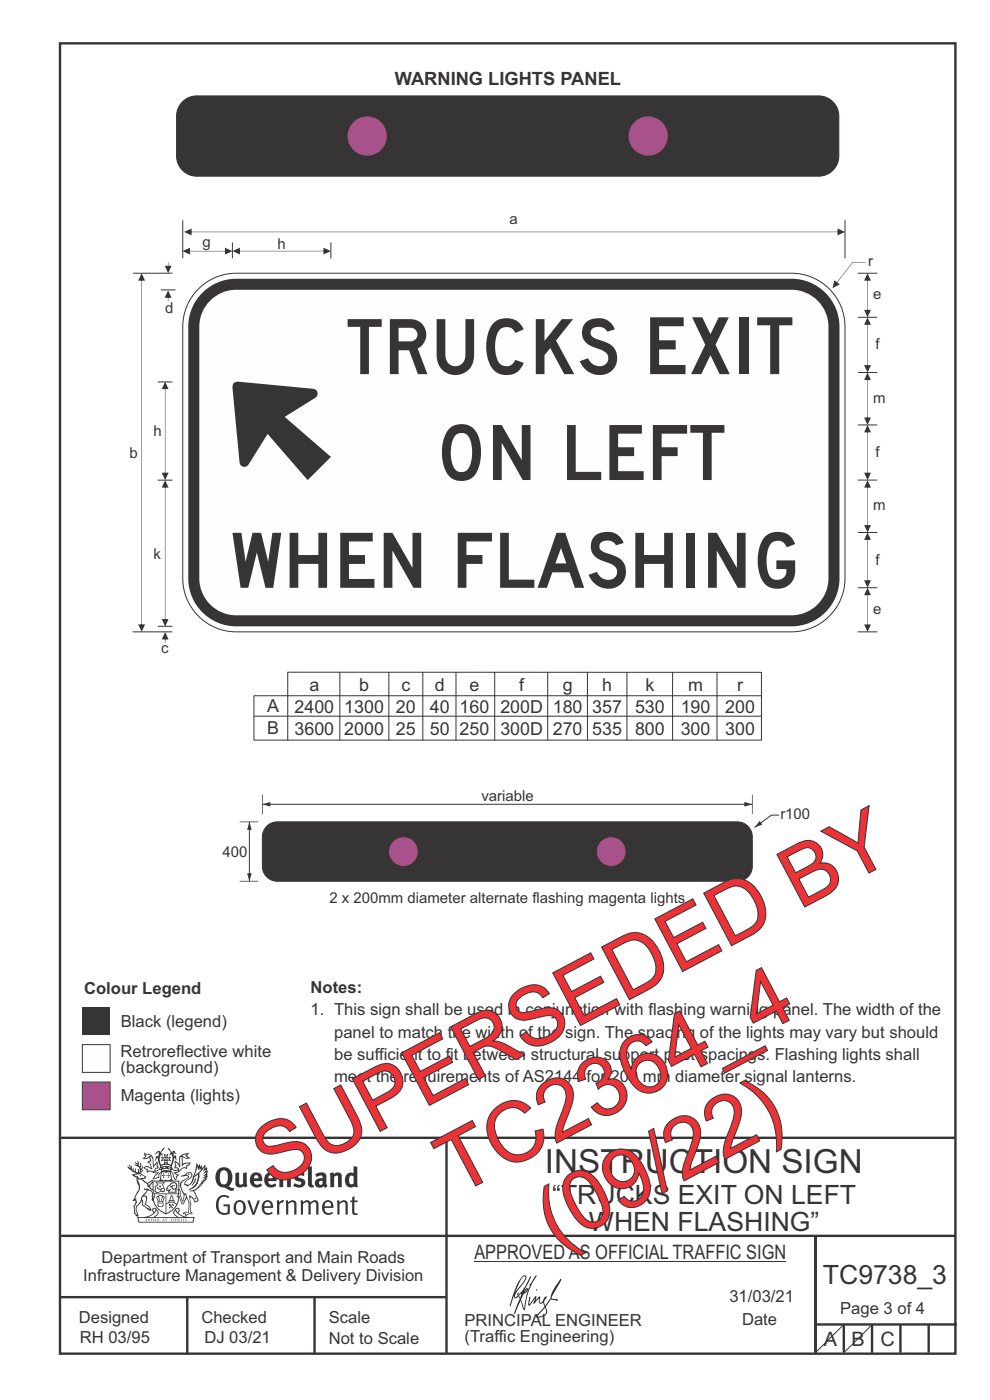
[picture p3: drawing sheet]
<svg xmlns="http://www.w3.org/2000/svg" width="210mm" height="297mm" viewBox="0 0 210 297" stroke-linecap="round" stroke-linejoin="round" font-family="sans-serif">
<g fill="none" stroke="#373435" stroke-width=".51">
<path d="M12.7 9.2h190v278h-190zM12.7 241.4h190M94.7 241.4v45.8M12.7 275.2h82M12.7 262.2h190.1M39.7 275.2v12M66.7 275.2v12M173 262.2v24.8M173 281h30M179 281v6M185 281v6M191 281v6"/>
<path d="M197 281v6"/>
</g>
<path d="M17.5 213.7h5.9v5.9h-5.9z" fill-rule="evenodd" fill="#373435"/>
<path d="M17.5 221.6h5.9v5.9h-5.9z" fill-rule="evenodd" fill="#fefefe" stroke="#373435" stroke-width=".21"/>
<g fill="#373435">
<path d="M47 248.5a2.55 2.55 0 0 0 0 2.7l.3 .1a.81 .81 0 0 0 1-.9v-.6a1.04 1.04 0 0 0-1.1-1.5zM46.3 248.1a1.82 1.82 0 0 1 2.1-.2 1.82 1.82 0 0 1 .9 1.9 2.29 2.29 0 0 1-.8 1.9l.7 .3h.5l-.2 .6a2.87 2.87 0 0 1-2-.7 2.12 2.12 0 0 1-1.6-3.1z" fill-rule="evenodd"/>
<path d="M49.9 248.9l.8-.2v2a.46 .46 0 0 0 .3 .6 .46 .46 0 0 0 .6-.3v-2.1l.7-.2v2.4l.2 .5-.5 .4-.3-.3a1.02 1.02 0 0 1-1.2 .2 1.02 1.02 0 0 1-.6-1.1z" fill-rule="evenodd"/>
<path d="M54 249.5l-.1 .5h.9a.49 .49 0 0 0-.2-.6 .49 .49 0 0 0-.6 .1zM53.4 249.1a1.34 1.34 0 0 1 1.6-.2 1.34 1.34 0 0 1 .7 1.5v.2h-1.8a.77 .77 0 0 0 .5 .8 .77 .77 0 0 0 .9-.4l.3 .5a1.59 1.59 0 0 1-2 .2 1.59 1.59 0 0 1-.5-2z" fill-rule="evenodd"/>
<path d="M57.1 249.5l-.2 .5h1a.49 .49 0 0 0-.2-.6 .49 .49 0 0 0-.6 .1zM56.4 249.1a1.34 1.34 0 0 1 1.6-.2 1.34 1.34 0 0 1 .7 1.5v.2h-1.8a.77 .77 0 0 0 .5 .8 .77 .77 0 0 0 .9-.4l.4 .5a1.59 1.59 0 0 1-2.1 .2 1.59 1.59 0 0 1-.5-2z" fill-rule="evenodd"/>
<path d="M59.2 248.9l.7-.2 .1 .4a.95 .95 0 0 1 1-.3 .95 .95 0 0 1 .7 .8v2.3h-.8v-2.3a.46 .46 0 0 0-.8 .1v2.2h-.8z" fill-rule="evenodd"/>
<path d="M62.6 249.1a1.75 1.75 0 0 1 2-.1l-.2 .5-.6-.2a.43 .43 0 0 0-.6 .3l.4 .3a1.04 1.04 0 0 1 1.2 1.1 1.04 1.04 0 0 1-1.4 1l-1.2-.4 .3-.6 1 .4 .4-.4a.88 .88 0 0 0-1-.5l-.4-.2-.1-.4z" fill-rule="evenodd"/>
<path d="M65.3 247.6l.8-.2 .1 3.8 .3 .2 .1 .5a.88 .88 0 0 1-1-.1 .88 .88 0 0 1-.3-1z" fill-rule="evenodd"/>
<path d="M67.8 250.6a.43 .43 0 0 0-.1 .7 .43 .43 0 0 0 .7-.1v-.7zM66.8 249.2a1.7 1.7 0 0 1 2.4 .1v1.8l.3 .4-.4 .5-.5-.3a1.03 1.03 0 0 1-1.7-.2 1.03 1.03 0 0 1 .8-1.5h.7v-.4a.8 .8 0 0 0-1.2 .1z" fill-rule="evenodd"/>
<path d="M70 248.9l.7-.2 .1 .4a.95 .95 0 0 1 1-.3 .95 .95 0 0 1 .7 .8v2.3h-.8v-2.3a.46 .46 0 0 0-.8 .1v2.2h-.8z" fill-rule="evenodd"/>
<path d="M74.3 249.5a1.48 1.48 0 0 0 0 1.7h.5l.2-.1v-1.5l-.3-.2zM75 247.4l.8 .1 .1 4.4h-.7l-.1-.2a1.26 1.26 0 0 1-1.4 0 1.26 1.26 0 0 1-.5-1.3 1.29 1.29 0 0 1 .4-1.3 1.29 1.29 0 0 1 1.4-.2z" fill-rule="evenodd"/>
<path d="M46.4 253.9a1.72 1.72 0 0 1 2.3 0l-.3 .3a1.24 1.24 0 0 0-1.4-.2 1.24 1.24 0 0 0-.6 1.4 1.49 1.49 0 0 0 1.2 2l.7-.2v-1.3h-.8l-.1-.4h1.4v1.9a1.93 1.93 0 0 1-2.3 0 1.93 1.93 0 0 1-.7-2.2l.2-.7z" fill-rule="evenodd"/>
<path d="M50.4 255.1a1.65 1.65 0 0 0 .2 2.2 .99 .99 0 0 0 1-1.4 .78 .78 0 0 0-.4-.8 .78 .78 0 0 0-.8 0zM50 254.9a1.33 1.33 0 0 1 1.6-.1 1.33 1.33 0 0 1 .5 1.4 1.31 1.31 0 0 1-1.3 1.6 1.31 1.31 0 0 1-1.2-1.6v-.6z" fill-rule="evenodd"/>
<path d="M52.5 254.7l.5-.1 .8 2.6 .8-2.5h.5l-1.1 3h-.5z" fill-rule="evenodd"/>
<path d="M56.3 255.2l-.2 .7h1.3a.7 .7 0 0 0-.3-.8 .7 .7 0 0 0-.8 .1zM55.9 255a1.22 1.22 0 0 1 1.5-.2 1.22 1.22 0 0 1 .5 1.5h-1.8a.93 .93 0 0 0 .5 1 .93 .93 0 0 0 1.1-.2l.2 .3a1.43 1.43 0 0 1-1.8 .1 1.43 1.43 0 0 1-.6-1.7z" fill-rule="evenodd"/>
<path d="M58.7 254.7l.4-.1 .1 .5 .4-.4 .6-.1-.1 .6a.66 .66 0 0 0-.9 .6v1.9h-.4z" fill-rule="evenodd"/>
<path d="M60.6 254.8l.4-.2 .1 .5a.94 .94 0 0 1 1-.5 .94 .94 0 0 1 .8 .8v2.3h-.5l-.1-2.5a.81 .81 0 0 0-1.2 .3v2.2h-.4z" fill-rule="evenodd"/>
<path d="M63.7 254.7l.5-.1 .1 .5 .4-.3a.78 .78 0 0 1 1.2 .3 .9 .9 0 0 1 .9-.5 .9 .9 0 0 1 .8 .8v2.3h-.5l-.1-2.5a.67 .67 0 0 0-1.1 .3v2.2h-.5v-2.4l-.4-.2-.7 .4v2.2h-.5z" fill-rule="evenodd"/>
<path d="M69.1 255.2l-.2 .7h1.3a.7 .7 0 0 0-.3-.8 .7 .7 0 0 0-.8 .1zM68.7 255a1.22 1.22 0 0 1 1.5-.2 1.22 1.22 0 0 1 .5 1.5h-1.8a.93 .93 0 0 0 .4 1 .93 .93 0 0 0 1.2-.2l.2 .3a1.44 1.44 0 0 1-1.8 .1 1.44 1.44 0 0 1-.6-1.7z" fill-rule="evenodd"/>
<path d="M71.5 254.8l.4-.2 .1 .5a.94 .94 0 0 1 1-.5 .94 .94 0 0 1 .8 .8v2.3h-.5l-.1-2.5a.81 .81 0 0 0-1.2 .3v2.2h-.4z" fill-rule="evenodd"/>
<path d="M74.7 253.9l.5-.1v.9h.7l-.1 .4h-.6v2.1l.1 .2h.5l.1 .3a.75 .75 0 0 1-1.2-.6v-2h-.4v-.4h.4z" fill-rule="evenodd"/>
<path d="M30.8 244.9l1.1 .3-.9 .5h-.4l.6-.5zM31.8 245.5l.2-.1a2.44 2.44 0 0 1 .5 1.9l.1 .5 .6-1-.1 .6 .3 .3a.57 .57 0 0 0-.6 .8l-1-.2-.5 .2 .2-.5-.8-.3 .7-.1 .9 .5 .1-.1-.6-1.3-.2-.1 .5-.1zM30.7 244.4l-.1 .5 .2 .4-.6 .4a1.04 1.04 0 0 0 1.4-.1l.2 .6-.3 .1-.2 .4a.94 .94 0 0 1 .8 1.1l-.2-.1a1.16 1.16 0 0 0-1.5-.1l.3 .4 .4 .2 .1 .5 .2 .1 .1-.2a.94 .94 0 0 1 1.1 .3h.8l-1.2 1.2a1.13 1.13 0 0 0 1.2-.2l.4-.1v-.4l.4-.7a.83 .83 0 0 0-.6 1h-.3l-.7 .3 1.1-1.4-.5 .2-.5-.1 1.3-.5-.1-.2-.9 .4v-.3l.2-.2 .3 .1 .1-.3-.2-.4 .1-.6-.2-.3-.7 .9v-.7a1.42 1.42 0 0 0-1.6-1.8z" fill-rule="evenodd"/>
<path d="M38.5 245.3l.5-.3 .7-.1-.6 .3 .8 .5h-.3zM38.3 245.5h.2l.1 2a1.69 1.69 0 0 1 1.6-.7l-.8 .5 .1 .5a1.1 1.1 0 0 0-1.5 .6l-.1-.5-.2-.2h-.5l.3-.4-.3-.7a1.42 1.42 0 0 1 .9 1.1l.2-.1zM37.1 246.2l.1 1-.2 .3 .1 .5 .5-.1 .2 .2a.96 .96 0 0 1-1.2-.1l-.1 .1a1.06 1.06 0 0 0 1.3 .2v.1a.72 .72 0 0 1-.9 .2l.2 .5 .6 .2-.4 .2-.1 .7-.2-.4-.4-1.1-.4-.4 .4 .9a1.54 1.54 0 0 0 .7 1.2l.2-.3a.58 .58 0 0 1 .4-.7l.2-.2h-.3l-.5-.3 .9-.5a.93 .93 0 0 1 1.2-.5v.2l.2-.2 .1-.5a.99 .99 0 0 0 .7-.8l-1.3 .1-.3 .2-.1-1.4 .9 .4 .9-.3h-.4l-.5-.4 .4-.7-.6 .2a1.46 1.46 0 0 0-1.4 2.1l.1 .4-.3-.4z" fill-rule="evenodd"/>
<path d="M35.6 248.9l.2 .1-.1 .3 .4 .1-.4 .1v.5l-.1-.6h-.3l.3-.1z" fill-rule="evenodd"/>
<path d="M34.6 248.9l.2 .1v.3l.3 .1h-.3l-.1 .6v-.5l-.4-.1 .4-.1z" fill-rule="evenodd"/>
<path d="M34.3 248.8a.57 .57 0 0 1 .9 .2 .57 .57 0 0 1 .9-.2l.2 1.4h-.2a.57 .57 0 0 1-.9 0 .69 .69 0 0 1-1.1 0zM34.2 248.1l-.3 2.1-.1 .4h2.9l-.2-.4-.3-2.1h-.2v.3l-.8-.2-.8 .2v-.3z" fill-rule="evenodd"/>
<path d="M34.2 252.4a.3 .3 0 0 0 .6 0 .3 .3 0 0 0-.6 0zM33.3 251l.3 .3-.3 .3a.79 .79 0 0 0 0 1.3l.8-.2-.1-.3a.55 .55 0 0 1-.7-.6h.1l.2 .3 .3 .1 .8-.2-.4-.7 .4-.3-.7 .1zM33 250.7l1.1 .2 .9-.2-.4 .7 .4 1.1a.56 .56 0 0 1-.8 .3l-.2 .1a.73 .73 0 0 1-.9 .1 .73 .73 0 0 1-.3-.9v-.4l.6-.4z" fill-rule="evenodd"/>
<path d="M35.6 251.9l.7-.5a.58 .58 0 0 1 1-.1 .58 .58 0 0 1-.4 .9l-.3-.3a.43 .43 0 0 1 .6-.3v-.1a.57 .57 0 0 0-.8 .2l-.2-.1-.3 .1 .5 .2a.55 .55 0 0 0 .8 .4v.5h-1.3l.4-.3-.2-.2-.6 .1 .2-.2-.2-.1zM35.4 251.8l-.1 .2a.39 .39 0 0 0 .2 .6h.3l-.2 .4h1.9l-.1-.7a.86 .86 0 0 0-.1-1.4 .86 .86 0 0 0-1.3 .4z" fill-rule="evenodd"/>
<path d="M36 254.8h.8v.2h-.8zM36.4 253.8l.2 .8h-.4zM36.4 253.5l-.3 .5-.1 .6h-.2v.4l-.7 .4 .2 .2a1.48 1.48 0 0 1 2.1 .1l.2-.1-.6-.5v-.5h-.2l-.1-.6z" fill-rule="evenodd"/>
<path d="M35.8 255.4l.4 .1 .1 .3 .3-.2-.2-.2a.38 .38 0 0 1 .5 .5l-.2-.2-.3 .3 .4 .2-.4 .2-.1-.4-.4 .4-.1-.2 .4-.3-.1-.1-.2 .1z" fill-rule="evenodd"/>
<path d="M34.5 254h.2v.2l-.2 .6h-.2zM33.6 255.3h.9v.2a.55 .55 0 0 1-.8 .4v-.2l-.2-.1zM33.4 254h.2l.2 .8h-.2zM33.6 255h.8l.1 .1-.8 .1zM33.8 253.7h.5l-.2 1.1h-.1zM33.3 253.8l-.1 .3 .3 1.1a.48 .48 0 0 0-.1 .6 .48 .48 0 0 0 .5 .3l.5-.1a.49 .49 0 0 0 .2-.8l.3-1.1-.1-.3a1.42 1.42 0 0 0-1.5 0z" fill-rule="evenodd"/>
<path d="M33.7 251.5l.4 .1 .1 .3h-.3z" fill-rule="evenodd"/>
<path d="M41.3 250.1l.3-.2-.2 .9-.6 .7h-.2l.5-.7z" fill-rule="evenodd"/>
<path d="M39.7 249l.3-.2 .5 .2a.88 .88 0 0 1-.6 1.1 1.22 1.22 0 0 0-.8 1.3l.5 .2a.72 .72 0 0 0 .9-.4l.5-.8 .2-.6 .8-.6v.3a2.85 2.85 0 0 1-2 2.8l.1 .1a2.13 2.13 0 0 0 1.9-1.5v-.2a2.01 2.01 0 0 0 .3-1.8l1.1-1.3-.4 1 .7-.5-.7 1 .8-.4-.8 .8 .7-.1-.9 .5 .8-.1-.8 .4h.8l-.9 .3 .3 .2h-.4l.2 .3h-.3l.1 .3h-.4l.2 .3h-.2a2.16 2.16 0 0 1-2 1l.1 .2h.4a.76 .76 0 0 1 .7 .7l.5 1.2-.6 .2a1.45 1.45 0 0 0-1.1-1.3l.2 1.8-.1 1.8 .4 .3a1.07 1.07 0 0 0-1.2 .4v-.3l-.5-.2a.87 .87 0 0 1 1.1-.1v-.7a4.4 4.4 0 0 0-.6-3.1v-.3h-.3a2.16 2.16 0 0 1-.7-2.2l.3-.3 1.2-.8a.55 .55 0 0 0-.4-.8zM37.8 252.4a.76 .76 0 0 1 .3 1.1l.6 1.6 .4-1.7 .2 .1a.61 .61 0 0 1-.1 .9l-.3 .9h-.2l-.7-1.6-.3 .1a1.18 1.18 0 0 0 .1-1.4zM41.8 247.5l.2 .8 .3-.6v.6l.4-.5a1.9 1.9 0 0 1-1.1 1.4l-.4 .3zM38.3 249.6l1.3-.1 .2 .1v.3l-.5 .3a1.26 1.26 0 0 0-.9 1.9l.2 .6a1.84 1.84 0 0 1 .1 2.1l-.4-1.3a.96 .96 0 0 0-.4-1.3l-.4 .3a.78 .78 0 0 1 0 1.2l.1 .3h.4l.4 1.1a.38 .38 0 0 0 .2 .4 .38 .38 0 0 0 .4-.1l.6-1.2a2.94 2.94 0 0 1 .4 2.5l-.1 .5-.8-.1-.3 .4v.2l.4-.1 .1 .4 .2 .1a1.02 1.02 0 0 1 1.3-.5v-.4l-.3-.1 .1-1.8-.3-1.3 .1 .1a1.14 1.14 0 0 1 .8 .9 .63 .63 0 0 0 .8-.2 .63 .63 0 0 0-.1-.9l-.7-1.2 .9-.6 .2-.3 .3-.1-.1-.2h.4l-.1-.3h.3l-.1-.3 .5-.1-.2-.2 .6-.4v-.2h-.2l.4-.5-.3 .1 .3-.6-.4 .1 .4-.5v-.3l-.3 .2 .2-.6-.1-.3-.4 .3v-.8l-.6 .8-.2-.7-.2 .4-.3-.7-.1 .6-.5-.8-.1 1.4-.6 1.9a1.81 1.81 0 0 1-1 1.4l-.6-.2a1.75 1.75 0 0 1 1.1-1.2 .75 .75 0 0 0 .1-1.3 .75 .75 0 0 0-1.1 .5z" fill-rule="evenodd"/>
<path d="M41.2 254.1h.3l.2 .3h-.4z" fill-rule="evenodd"/>
<path d="M29.4 258.4h11.6l-.1 .8h-11.4zM31.4 258.2l.4-.1a2.48 2.48 0 0 0 1.4-1.3l.3 .5-.5 .6-.5 .3zM32.5 256.6l.3-.2 .2 .2-.3 .6zM37.2 256.8a2.65 2.65 0 0 0 1.8 1.4h-1.1l-.5-.3-.5-.6zM37.4 256.6l.2-.2 .3 .2-.3 .6zM29.2 258.2l.1 1.2h11.8l.2-1.1-.2-.1a4.1 4.1 0 0 1-3.3-.9l.3-.4-.1-.5a1.06 1.06 0 0 0-1.3 .9l.2 .4 .6 .5h-4.7l.3-.1a.84 .84 0 0 0 .6-.7 .84 .84 0 0 0-.5-.9l-.3-.2-.5 .1-.1 .5 .3 .4a4.2 4.2 0 0 1-3.4 .9z" fill-rule="evenodd"/>
<path d="M31 258.7l.1 .2h-.2zM31 258.6l-.3 .5 .4-.1 .2 .1z" fill-rule="evenodd"/>
<path d="M31.4 258.6h.2v.4a.25 .25 0 0 0 .2-.1 .25 .25 0 0 0-.1-.3h.1a.29 .29 0 0 1 0 .4 .29 .29 0 0 1-.4 0 .29 .29 0 0 1 0-.4z" fill-rule="evenodd"/>
<path d="M32.2 258.6a.22 .22 0 0 1 .3 .2 .22 .22 0 0 1-.3 .2zM32 258.6l.1 .5a.33 .33 0 0 0 .4-.1 .33 .33 0 0 0 0-.4 .33 .33 0 0 0-.5 0z" fill-rule="evenodd"/>
<path d="M32.9 258.7l.1 .2h-.2zM32.9 258.6l-.2 .5 .3-.1 .2 .1z" fill-rule="evenodd"/>
<path d="M33.3 258.6h.2l.1 .2 .2-.2-.2 .2 .2 .3-.3-.2v.2h-.2l.2-.3z" fill-rule="evenodd"/>
<path d="M34.7 258.7l.1 .2h-.2zM34.7 258.6l-.3 .5 .4-.1 .2 .1z" fill-rule="evenodd"/>
<path d="M35 258.6h.5h-.2v.5h-.2l.1-.5z" fill-rule="evenodd"/>
<path d="M36.2 258.6h.3h-.1v.2h.1h-.1v.3h-.2z" fill-rule="evenodd"/>
<path d="M36.7 258.6h.2v.5h-.2z" fill-rule="evenodd"/>
<path d="M37.3 258.6a.22 .22 0 0 1 .3 .2 .22 .22 0 0 1-.3 .2zM37.1 258.6v.5a.33 .33 0 0 0 .5-.1 .33 .33 0 0 0 0-.4 .33 .33 0 0 0-.5 0z" fill-rule="evenodd"/>
<path d="M37.8 258.6h.4h-.2v.2h.1h-.1v.2l.2 .1h-.4z" fill-rule="evenodd"/>
<path d="M38.4 258.6h.2l-.1 .4 .2 .1h-.3z" fill-rule="evenodd"/>
<path d="M38.9 258.6h.2v.5h-.2z" fill-rule="evenodd"/>
<path d="M39.3 258.6h.2l-.1 .1 .2 .2-.2 .2h-.1v-.2l.2 .1z" fill-rule="evenodd"/>
<path d="M34.2 247.4a1.51 1.51 0 0 1 2.1 .2 2.67 2.67 0 0 0-2.1 0zM35.7 247.6l.5 .2v.2l-.4-.1zM34.6 247.7l.5-.1 .1 .2h-.4zM34.1 247.9l.2 .1-.3 .1zM35 246.9l.2-.2 .3 .2zM34.9 245.7h.2v.3h-.2zM35 245.1l.2 .2 .2-.2-.1 .4h-.2zM35.1 246.3h.2l.1 .4-.2-.2-.2 .2zM35.3 245.7h.2v.3h-.2zM34.4 245.7l.3 .1 .1 .2-.4 .1 .2-.2zM35.7 245.8l.3-.1-.2 .2 .2 .2-.4-.1zM32.7 244.9l1-.5-.1 1-.2-.2-.3 .2-.3 1.1 .5-1 .3 .9a1.84 1.84 0 0 1 .2 1.7l.4 .1a2.48 2.48 0 0 1 2.2 .1l.2-.3-.2-.7 .7-1.7 .4 .6-.2-1-.2-.1-.2 .3v-.9l.6 .4-.6-.8-.3 .1-.1 .4-.5-.8-.5-.3 .2 .4 .6 .6-.5 .7 .5-.3a2.06 2.06 0 0 1-.1 2.2l-.5-.2-.2-.6 .2-.1 .7 .2-.4-.5 .4-.5-.7 .2-.2-.2 .2-.7-.5 .4-.5-.4 .2 .7-.2 .2-.7-.2 .4 .5-.4 .5 .8-.2 .1 .1-.2 .6-.5 .2a2.02 2.02 0 0 1 0-2.2l.3 .5-.1-.6-.3-.1 .8-1.3-.4 .4-.5 .7-.2-.3a.8 .8 0 0 0-.8 .5z" fill-rule="evenodd"/>
<path d="M29.2 250.1l.3 .2a.61 .61 0 0 1 .8 .3l.3 .2a.8 .8 0 0 1 .6 1l.4 .1 .6 .5a1 1 0 0 1 .4 1.1l-.1 .7v-.5h-.1a.96 .96 0 0 0-.8-1.3l-.2-.2h-.7l-.1-.1-.1 .1 .1 .3h.6l-1.2 1.4-.2 .9-.4 .6a1.33 1.33 0 0 0-.5 1.8l.2 .5a1.26 1.26 0 0 1-.5-1.4l-.1-.4a1.56 1.56 0 0 0 .4-1.7l-.3 .2 .2-.5a3.2 3.2 0 0 0 .7-3zM30.4 253.9h.4a2.06 2.06 0 0 1-.1 1.6l.7 .5 .4 .4-.6-.1-.8-.6-.1-.9a.51 .51 0 0 1 .1-.9zM28.6 249.3a1.52 1.52 0 0 1 2.1 .6l-1.1 .1-.2-.1-.1-.4-.5 .1zM27.5 247v.8l-.3-.4-.1 .1a3.1 3.1 0 0 0 1.9 1.5l-1 .1 .5 .6 .5 .1 .1 1.1a1.84 1.84 0 0 1-.3 2.5l-.4 .9-.3 .4 .2 .1 .4-.1 .1 .4-.2 .5-.3 .2 .1 1.8 .2-.1 .3 .6h.1l.5-.1-.2-.5a1.3 1.3 0 0 1-.1-1.7l.9-1 .2 1.1 .5 .2 .5 .5 .1-.1 .2 .4 .5-.1a1.85 1.85 0 0 0-1.2-1.4l.1-.2a1.39 1.39 0 0 0 0-1.5l-.5-.1 .5-.5a.66 .66 0 0 1 .9-.4 .66 .66 0 0 1 .3 .9l-.1 .4 .2-.1v.2l-.1 .3 .2 .5 .1-.3a2.24 2.24 0 0 0 .1-2.2 .73 .73 0 0 1-.7-.7 .73 .73 0 0 1 .6-.7v-.2a.94 .94 0 0 0-.9 .8 .48 .48 0 0 1-.1-.5 .48 .48 0 0 1 .5-.3l.5-.3a.51 .51 0 0 0-.8 .2l-.4 .3-1.1-.8 .6-.1 .2-.5-1.2-.7 .5-.4v-.4l-.4 .4v-.2a.69 .69 0 0 0 .2-1v.5l-.2 .2v-1.1l-.3-.2 .1 .6-.1 .2-.4-1.2v.6l-.6-.3 .5 .6-.6-.2 .3 .3a1 1 0 0 1 .7 1.5l-.2-.8v.8l-.5-.2v-.7l-.2 .6-.2-.1-.1-.6-.2 .4-.2-.2 .1-.7-.2 .5z" fill-rule="evenodd"/>
<path d="M29.6 249.5l.2-.2 .3 .3z" fill-rule="evenodd"/>
<path d="M32.4 250.5h5.6v2l-.2-.1v-1.7h-5.2v2.5h5.2v-.8l.1 .2-.1 1.1v-.3h-2.5v4a4.1 4.1 0 0 0 2.6-3.6l.1-.1a4 4 0 0 1-2.8 3.9 4.2 4.2 0 0 1-2.8-4.7l.1 1.3 .1-.2a3.8 3.8 0 0 0 2.5 3.4v-4h-2.5l-.2-.9z" fill-rule="evenodd"/>
<circle cx="40" cy="249.1" r=".17"/>
</g>
<path d="M100.6 267.7h66.2" fill="none" stroke="#373435" stroke-width=".21"/>
<g fill="#252726">
<path d="M111.6 273.7l.2-.2-.5 .7zM110.4 274.5l.3 .1-.3 .8-.3-.5zM110.9 270.9h.5a9.3 9.3 0 0 1-2 3.1l-.1 .3 1-2.5zM110.6 271a14.7 14.7 0 0 0-2.2 4.9l-.3 1.2 .1 .1 .8-2.3a.42 .42 0 0 0 .2 .6 .42 .42 0 0 0 .6-.3l.2-.1 .3 .5-1.2 3.2h.2l1.1-2.9 .6 1.9 .2 .2 .2-.5a13.5 13.5 0 0 1 2-6.2l.5-.5-.2-.2-1.5 2.1 .3-.1a14.9 14.9 0 0 0-1.3 5.1l-.4-1.2a1.39 1.39 0 0 1 .2-1.8l.1-.2a.92 .92 0 0 0 .8-1.2 .75 .75 0 0 0-.7 .7l-.2 .2 1.6-3.4h-.1l-.4 .7a10.5 10.5 0 0 1-2.1 3.3l.1-.5a.32 .32 0 0 0-.3 .2 .32 .32 0 0 0 0 .4l-.5 .4a3.2 3.2 0 0 1 1.1-2.3l.5-.6a2.49 2.49 0 0 0 .7-1.6l-.3-.2z" fill-rule="evenodd"/>
<path d="M115.6 277.5a1.15 1.15 0 0 1 .1 1.3 1.15 1.15 0 0 1-1.2 .5h-.5zM112.3 275.1l-.3 1.7 .3 .2 1.2-1.5-.3 1.1 1.2-1.2a.94 .94 0 0 0 .3 1.2l.5-.3 .3 .9-1.2 1.3a.98 .98 0 0 0-.5 1 1.9 1.9 0 0 0 2.3-1.3l-.1-.2a1.02 1.02 0 0 1 .3-1.4l.5-1 1.5 .3-.2-.4v.2l-1.1-.1v-.3l2-3.6 .1-.2-.1-.2-1.8 2.7a6.6 6.6 0 0 1-1.5 3l-.2-.2a1.01 1.01 0 0 1 .4-1.4l.1-.2-.2-.1-.4 .4-.2 .5-.5 .4-.2-.4 .1-.9-.2-.1-.8 1 .2-1h-.1l-1.4 1.8 .2-1.5v-.1z" fill-rule="evenodd"/>
<path d="M113.7 273.6l.3 .2h-.3z" fill-rule="evenodd"/>
</g>
<path d="M179 281l-6 6" fill="none" stroke="#373435" stroke-width=".21"/>
<path d="M39 21.4a4.2 4.2 0 0 1 2.7-1h132a4.3 4.3 0 0 1 4.2 4.2v8.5a4.3 4.3 0 0 1-4.2 4.3h-132a4.3 4.3 0 0 1-4.2-4.3v-8.5a4.2 4.2 0 0 1 1.5-3.2z" fill-rule="evenodd" fill="#373435" stroke="#373435" stroke-width=".21"/>
<g fill="#a8518a" stroke="#373435" stroke-width=".21">
<path d="M17.5 229.6h5.9v5.9h-5.9z" fill-rule="evenodd"/>
<circle cx="77.9" cy="28.9" r="4.3"/>
<circle cx="137.5" cy="28.9" r="4.3"/>
</g>
<path d="M55.7 170.6h103.9M55.7 168.6v4.1" fill="none" stroke="#373435" stroke-width=".21"/>
<g fill="#373435">
<path d="M55.7 170.6l1.7-.4v.9z"/>
<path d="M157.9 170.2l1.7 .4-1.7 .5z"/>
</g>
<path d="M159.6 168.6v4.1M165.3 172.9h-1.7l-3.5 2.7M50.8 187h4" fill="none" stroke="#373435" stroke-width=".21"/>
<path d="M161.1 174.2l.6 .8-1.6 .6z" fill="#373435"/>
<path d="M52.9 174.4v12.6" fill="none" stroke="#373435" stroke-width=".21"/>
<g fill="#373435">
<path d="M52.9 174.4l.5 1.7h-1z"/>
<path d="M52.4 185.3h1l-.5 1.7z"/>
</g>
<path d="M50.8 174.4h4" fill="none" stroke="#373435" stroke-width=".21"/>
<path d="M56.6 175.3a3.1 3.1 0 0 1 2.2-.9h97.6a3.2 3.2 0 0 1 3.2 3.1v6.3a3.2 3.2 0 0 1-3.2 3.2h-97.6a3.2 3.2 0 0 1-3.1-3.2v-6.3a3.1 3.1 0 0 1 .9-2.2z" fill-rule="evenodd" fill="#373435" stroke="#373435" stroke-width=".21"/>
<g fill="#a8518a" stroke="#373435" stroke-width=".21">
<circle cx="129.7" cy="180.7" r="3.1"/>
<circle cx="85.6" cy="180.7" r="3.1"/>
</g>
<path d="M185 281l-6 6" fill="none" stroke="#373435" stroke-width=".21"/>
<path d="M42.1 61.3a11.3 11.3 0 0 1 8-3.3h117.8a11.4 11.4 0 0 1 11.3 11.3v53.4a11.4 11.4 0 0 1-11.3 11.4h-117.8a11.4 11.4 0 0 1-11.3-11.4v-53.4a11.3 11.3 0 0 1 3.3-8z" fill-rule="evenodd" fill="#fefefe" stroke="#373435" stroke-width=".21"/>
<path d="M43.4 61.7a10.1 10.1 0 0 1 6.7-2.6h117.8a10.2 10.2 0 0 1 10.2 10.2v53.4a10.2 10.2 0 0 1-10.2 10.2h-117.8a10.2 10.2 0 0 1-10.2-10.2v-53.4a10.1 10.1 0 0 1 3.5-7.6z" fill-rule="evenodd" fill="#373435"/>
<path d="M44.6 63.8a7.8 7.8 0 0 1 5.5-2.3h117.8a7.8 7.8 0 0 1 7.8 7.8v53.4a7.8 7.8 0 0 1-7.8 7.8h-117.8a7.8 7.8 0 0 1-7.8-7.8v-53.4a7.8 7.8 0 0 1 2.3-5.5z" fill-rule="evenodd" fill="#fefefe"/>
<path d="M39.1 49.2l1.5-.7v1.4zM40.5 49.2l137.3 .1zM177.7 48.5l1.5 .7-1.5 .7z" fill="#373435"/>
<path d="M49.3 51.4v3.4M70.2 51.4v3.4" fill="none" stroke="#373435" stroke-width=".21"/>
<g fill="#373435">
<path d="M68.6 52.5l1.6 .8-1.6 .7zM50.7 53.2l18.1 .1zM49.3 53.3l1.6-.8v1.5z"/>
<path d="M47.7 52.6l1.6 .7-1.6 .7zM40.2 53.2l7.7 .1zM38.7 53.3l1.6-.7v1.4z"/>
</g>
<path d="M49.6 81.2l.9-.2 15.9 1.5a1.03 1.03 0 0 1 1 .8 1.03 1.03 0 0 1-.5 1.1l-6.5 4 9.8 8.5-2.5 2.5-2.4 2.5-8.5-9.8-4.1 6.5a1.03 1.03 0 0 1-1.1 .4 1.03 1.03 0 0 1-.8-.9l-1.5-15.9z" fill-rule="evenodd" fill="#373435"/>
<path d="M38.8 46.7v8.1M179.2 46.7v8.1" fill="none" stroke="#373435" stroke-width=".21"/>
<path d="M177 59.5l1.1 .8-1.5 .8zM180.9 55.6l-3.4 4.4zM180.9 55.6l2.7 .1z" fill="#373435"/>
<path d="M182 79h4.1M182 90.2h4.1M182 113h4.1M182 101.9h4.1M181.9 134.1h4.2M182 124.7h4.1" fill="none" stroke="#373435" stroke-width=".21"/>
<g fill="#373435">
<path d="M184 124.7l.8 1.6h-1.5zM184 126.1l.1 6.5zM183.3 132.5h1.5l-.8 1.6z"/>
<path d="M184 101.9l.8 1.5h-1.5zM184 103.3l.1 8.2zM183.3 111.4h1.5l-.8 1.6z"/>
<path d="M184 113l.8 1.6h-1.5zM184 114.4l.1 8.9zM183.3 123.1h1.5l-.8 1.6z"/>
<path d="M184 90.2l.8 1.5h-1.5zM184 91.6l.1 8.8zM183.3 100.3h1.5l-.8 1.6z"/>
<path d="M184 67.3l.8 1.6h-1.5zM184 68.8l.1 8.8zM183.3 77.5h1.5l-.8 1.5z"/>
</g>
<path d="M28.2 58h8.4M34.1 61.5h3.1M33.5 81h3.1M33.5 101.9h3.1M28.1 134.1h8.4M33.5 132.9h3.1" fill="none" stroke="#373435" stroke-width=".21"/>
<g fill="#373435">
<path d="M35 134.1l.8 1.6h-1.5zM35 135.5l.1 .9z"/>
<path d="M34.3 131.3h1.5l-.8 1.6zM35 103.3l.1 28.2zM35 101.9l.8 1.5h-1.5z"/>
<path d="M34.3 100.3h1.5l-.8 1.6zM35 82.4l.1 18zM35 81l.8 1.6h-1.5z"/>
<path d="M34.9 56.4h1.5l-.7 1.6zM35.6 55.7l.1 .8z"/>
<path d="M35.7 61.6l.7 1.6h-1.5zM35.6 63l.1 .9z"/>
<path d="M30 58l.8 1.5h-1.5zM30 59.4l.1 73.2zM29.3 132.5h1.5l-.8 1.6z"/>
</g>
<path d="M182 67.3h4.1" fill="none" stroke="#373435" stroke-width=".21"/>
<g fill="#373435">
<path d="M184 58l.8 1.5h-1.5zM184 59.4l.1 6.5zM183.3 65.7h1.5l-.8 1.6z"/>
<path d="M184 79.1l.8 1.5h-1.5zM184 80.5l.1 8.2zM183.3 88.6h1.5l-.8 1.6z"/>
</g>
<g fill="none" stroke="#373435" stroke-width=".21">
<path d="M182 58h4.1M53.9 151.9h107.6M61 142.6h100.5M61 142.6v14.5M72.1 142.6v14.5M82.5 142.6v14.5M89.7 142.6v14.5M96.7 142.6v14.5M104.9 142.6v14.5M116.2 142.6v14.5M124.6 142.6v14.5M133 142.6v14.5"/>
<path d="M142.7 142.6v14.5M152.1 142.6v14.5M161.5 142.6v14.4l-107.6 .1v-9.5h107.6"/>
</g>
<g font-size="17.6" fill="#ed3237">
<text x="57.8" y="252.1" transform="rotate(-28 57.8 252.1)">SUPERSEDED BY</text>
<text x="96.9" y="253.8" transform="rotate(-28 96.9 253.8)">TC2364_4</text>
<text x="117.8" y="265" transform="rotate(-28 117.8 265)">(09/22)</text>
</g>
<g font-size="16.2" fill="#373435">
<text x="73.4" y="79.4">TRUCKS EXIT</text>
<text x="92.6" y="101.8">ON LEFT</text>
<text x="49" y="124.7">WHEN FLASHING</text>
</g>
<text font-size="7.1" fill="#373435" x="115.6" y="248.9">INSTRUCTION SIGN</text>
<g font-size="5.6" fill="#373435">
<text x="117.1" y="255.5">“TRUCKS EXIT ON LEFT</text>
<text x="124.9" y="261.1">WHEN FLASHING”</text>
<text x="174.6" y="272.5">TC9738_3</text>
</g>
<g font-size="4.2" fill="#373435">
<text x="100.6" y="267.2">APPROVED AS OFFICIAL TRAFFIC SIGN</text>
<text x="174.7" y="285.6">A</text>
<text x="180.7" y="285.6">B</text>
<text x="186.8" y="285.6">C</text>
</g>
<text font-size="3.9" fill="#373435" x="83.7" y="18">WARNING LIGHTS PANEL</text>
<g font-size="3.8" fill="#373435">
<text x="65.6" y="146.7">a</text>
<text x="76.2" y="146.7">b</text>
<text x="85.1" y="146.7">c</text>
<text x="92.2" y="146.7">d</text>
<text x="99.6" y="146.7">e</text>
<text x="110.1" y="146.7">f</text>
<text x="119.4" y="146.7">g</text>
<text x="127.7" y="146.7">h</text>
<text x="136.9" y="146.7">k</text>
<text x="146" y="146.7">m</text>
<text x="156.4" y="146.7">r</text>
<text x="56.7" y="151.1">A</text>
<text x="56.7" y="155.8">B</text>
<text x="62.5" y="151.3">2400</text>
<text x="62.5" y="156">3600</text>
<text x="73" y="151.3">1300</text>
<text x="73" y="156">2000</text>
<text x="84" y="151.3">20</text>
<text x="84" y="156">25</text>
<text x="91.2" y="151.3">40</text>
<text x="91.2" y="156">50</text>
<text x="97.5" y="151.3">160</text>
<text x="97.5" y="156">250</text>
<text x="106.1" y="151.3">200D</text>
<text x="106.1" y="156">300D</text>
<text x="117.3" y="151.3">180</text>
<text x="117.3" y="156">270</text>
<text x="125.6" y="151.3">357</text>
<text x="125.6" y="156">535</text>
<text x="134.7" y="151.3">530</text>
<text x="134.7" y="156">800</text>
<text x="144.4" y="151.3">190</text>
<text x="144.4" y="156">300</text>
<text x="153.8" y="151.3">200</text>
<text x="153.8" y="156">300</text>
</g>
<g font-size="3.5" fill="#373435">
<text x="17.8" y="210.8">Colour Legend</text>
<text x="65.9" y="210.6">Notes:</text>
<text x="65.9" y="215.4">1. This sign shall be used in conjunction with flashing warning panel. The width of the</text>
<text x="25.6" y="217.9">Black (legend)</text>
<text x="70.9" y="220.1">panel to match the width of the sign. The spacing of the lights may vary but should</text>
<text x="25.6" y="224.2">Retroreflective white</text>
<text x="25.6" y="227.7">(background)</text>
<text x="70.9" y="224.9">be sufficient to fit between structural support post spacings. Flashing lights shall</text>
<text x="25.6" y="233.5">Magenta (lights)</text>
<text x="70.9" y="229.6">meet the requirements of AS2144 for 200 mm diameter signal lanterns.</text>
<text x="21.6" y="267.9">Department of Transport and Main Roads</text>
<text x="17.7" y="271.8">Infrastructure Management &amp; Delivery Division</text>
<text x="16.7" y="280.6">Designed</text>
<text x="42.7" y="280.6">Checked</text>
<text x="69.7" y="280.6">Scale</text>
<text x="98.5" y="281.4">PRINCIPAL ENGINEER</text>
<text x="154.7" y="276.2">31/03/21</text>
<text x="157.4" y="281.2">Date</text>
<text x="178.2" y="278.8">Page 3 of 4</text>
<text x="16.9" y="284.8">RH 03/95</text>
<text x="43.3" y="284.9">DJ 03/21</text>
<text x="69.7" y="285.2">Not to Scale</text>
<text x="98.5" y="284.8">(Traffic Engineering)</text>
</g>
<g font-size="3.2" fill="#373435">
<text x="108.1" y="47.6">a</text>
<text x="43" y="52.4">g</text>
<text x="58.9" y="52.8">h</text>
<text x="184.2" y="56.5">r</text>
<text x="185.3" y="63.5">e</text>
<text x="35" y="66.5">d</text>
<text x="185.7" y="74.1">f</text>
<text x="185.3" y="85.5">m</text>
<text x="32.6" y="92.6">h</text>
<text x="27.5" y="97.1">b</text>
<text x="185.7" y="96.9">f</text>
<text x="185.3" y="108.3">m</text>
<text x="32.6" y="118.5">k</text>
<text x="185.7" y="119.8">f</text>
<text x="185.3" y="130.2">e</text>
<text x="34.2" y="138.6">c</text>
<text x="102.1" y="169.9">variable</text>
<text x="165.5" y="173.8">r100</text>
<text x="47.2" y="181.8">400</text>
<text x="69.9" y="191.5">2 x 200mm diameter alternate flashing magenta lights</text>
</g>
</svg>
